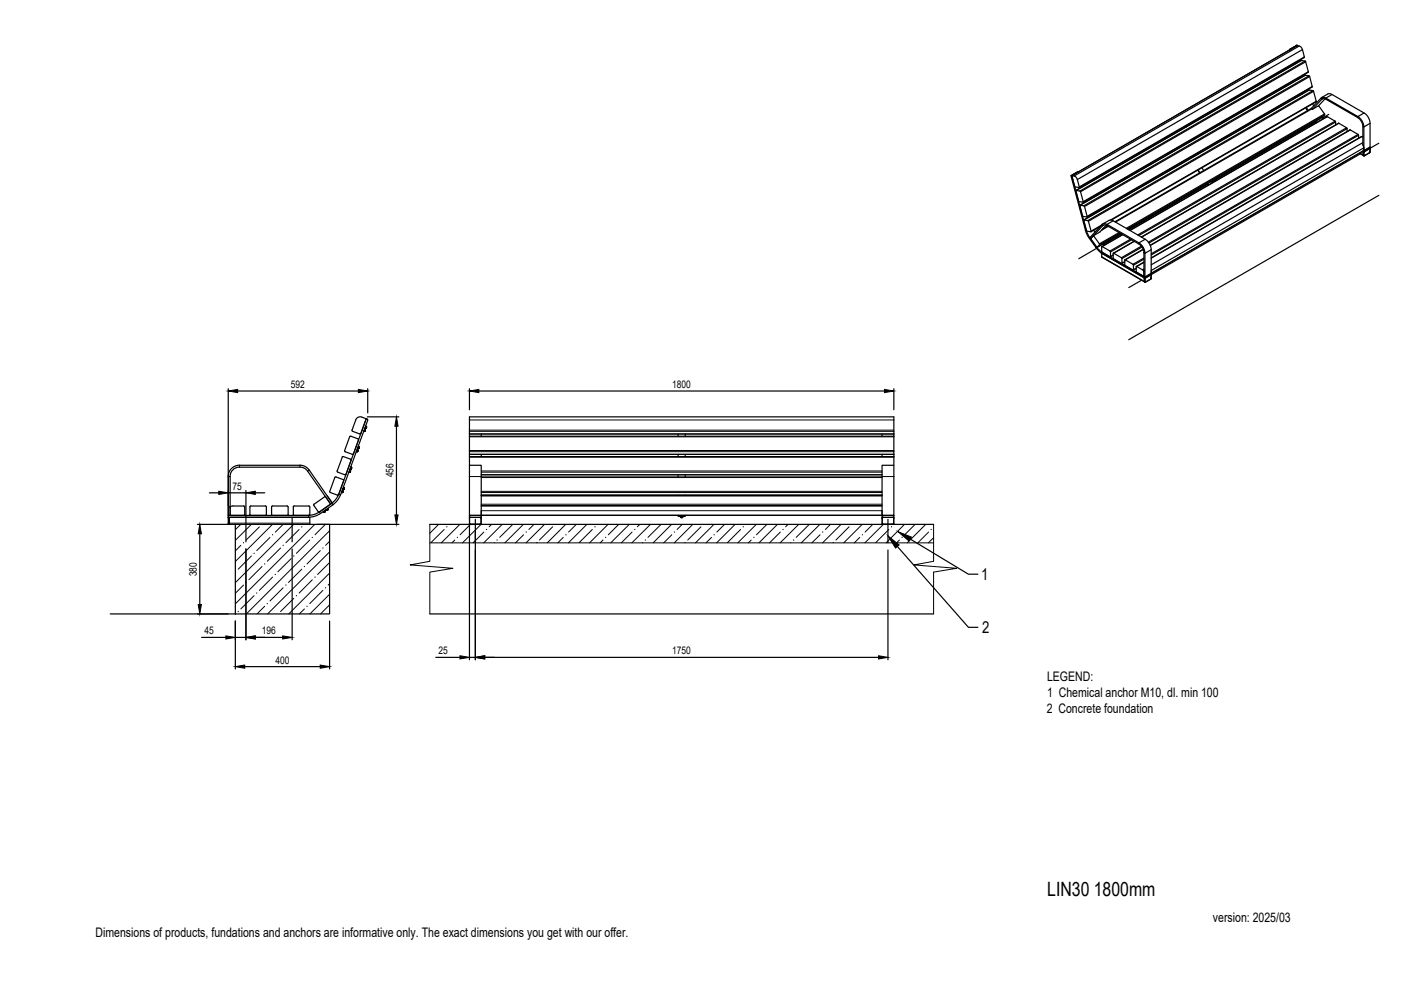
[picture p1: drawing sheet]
<svg xmlns="http://www.w3.org/2000/svg" width="297mm" height="210mm" viewBox="0 0 297 210" stroke-linecap="round" stroke-linejoin="round" font-family="sans-serif">
<!-- layer: SRAFY -->
<g fill="none" stroke="#000" stroke-width=".21">
<path d="M51 111.2l-1.1 1.1M51.1 115.6l-1.2 1.2M53.3 111.2l-3.4 3.4M53.3 117.9l-2.8 2.8M55 111.7l-2.8 2.8M57.2 114l-2.8 2.7M57.8 111.2l-7.9 7.9M59.5 116.2l-2.8 2.8M60 111.2l-1.6 1.6M61.7 118.4l-2.8 2.8M62.3 111.2l-12.4 12.3M63.4 112.3l-2.8 2.8"/>
<path d="M65.7 114.5l-2.8 2.8M66.7 111.2l-16.8 16.8M67.9 116.7l-2.8 2.9M69 111.2l-2.2 2.2M69.9 112.5l-17.7 17.7M69.9 117l-13.2 13.2M69.9 114.8l-.9 .8M69.9 119.3l-2.6 2.5M91.1 111.2v7.8l-4.1 .8 9 .7-4.9 .8v8.9M91.1 115.1h106.8M93 111.2l-1.9 1.9M94.2 112.3l-2.8 2.8"/>
<path d="M96.4 114.5l-.6 .6M97.5 111.2l-3.9 3.9M99.7 111.2l-2.2 2.2M102 111.2l-3.9 3.9M102.6 112.8l-2.3 2.3M104.2 111.2l-.5 .5M104.8 115.1h.1M106.5 111.2l-3.9 3.9M108.7 111.2l-2.8 2.7M111 111.2l-4 3.9M111 113.4l-1.7 1.7M113.2 111.2l-1.1 1.1"/>
<path d="M115.5 111.2l-4 3.9M117.2 111.7l-2.8 2.8M119.4 113.9l-1.1 1.2M119.9 111.2l-3.9 3.9M122.2 111.2l-1.6 1.6M124.4 111.2l-3.9 3.9M125.6 112.3l-2.8 2.8M127.9 114.5l-.7 .6M128.9 111.2l-3.9 3.9M131.2 111.2l-2.2 2.2M133.4 111.2l-3.9 3.9M134 112.8l-2.3 2.3"/>
<path d="M135.7 111.2l-.6 .5M136.3 115.1h-.1M137.9 111.2l-3.9 3.9M140.2 111.2l-2.8 2.7M142.4 111.2l-3.9 3.9M142.4 113.4l-1.7 1.7M144.6 111.2l-1 1.1M146.9 111.2l-3.9 3.9M148.6 111.7l-2.8 2.8M150.9 113.9l-1.2 1.2M151.4 111.2l-3.9 3.9M153.6 111.2l-1.6 1.6"/>
<path d="M155.9 111.2l-4 3.9M157 112.3l-2.8 2.8M159.3 114.5l-.6 .6M160.3 111.2l-3.9 3.9M162.6 111.2l-2.2 2.2M164.8 111.2l-3.9 3.9M165.4 112.8l-2.2 2.3M167.1 111.2l-.5 .5M167.7 115.1h-.1M169.3 111.2l-3.9 3.9M171.6 111.2l-2.8 2.7M173.8 111.2l-3.9 3.9"/>
<path d="M173.9 113.4l-1.8 1.7M176.1 111.2l-1.1 1.1M178.3 111.2l-3.9 3.9M180 111.7l-2.8 2.8M182.3 113.9l-1.2 1.2M182.8 111.2l-3.9 3.9M185 111.2l-1.6 1.6M187.3 111.2l-3.9 3.9M188.5 112.3l-2.8 2.8M190.7 114.5l-.6 .6M191.8 111.2l-3.9 3.9M194 111.2l-2.2 2.2"/>
<path d="M196.3 111.2l-4 3.9M196.9 112.8l-2.3 2.3M197.9 111.2v7.8l-4.1 .8 9 .7-4.9 .8v8.9M197.9 114l-1.1 1.1M51.6 124.1l-1.7 1.7M53.9 126.3l-2.8 2.8M55.5 120.1l-2.7 2.8M56.1 128.5l-1.6 1.7M57.8 122.4l-2.8 2.8M60 124.6l-2.8 2.8M62.3 126.9l-2.8 2.8M64 120.7l-2.8 2.8"/>
<path d="M64.5 129.1l-1 1.1M66.2 122.9l-2.8 2.8M68.5 125.2l-2.8 2.8M69.9 121.5l-8.7 8.7M69.9 126l-4.2 4.2M69.9 123.8l-.3 .3M69.9 128.2l-1.9 2"/>
</g>
<g fill="#000" stroke="#000" stroke-width=".21">
<circle cx="51.6" cy="115.1" r=".04"/>
<circle cx="56.1" cy="119.6" r=".04"/>
<circle cx="57.8" cy="113.4" r=".04"/>
<circle cx="62.3" cy="117.9" r=".04"/>
<circle cx="66.2" cy="113.9" r=".04"/>
<circle cx="68.5" cy="116.2" r=".04"/>
<circle cx="94.7" cy="111.7" r=".04"/>
<circle cx="97" cy="113.9" r=".04"/>
<circle cx="103.1" cy="112.3" r=".04"/>
<circle cx="113.8" cy="115" r=".04"/>
<circle cx="143" cy="112.8" r=".04"/>
<circle cx="159.8" cy="113.9" r=".04"/>
<circle cx="176.7" cy="115" r=".04"/>
<circle cx="189" cy="111.7" r=".04"/>
<circle cx="50.5" cy="129.7" r=".04"/>
<circle cx="54.4" cy="125.7" r=".04"/>
<circle cx="56.7" cy="128" r=".04"/>
<circle cx="65.1" cy="128.5" r=".04"/>
<circle cx="66.8" cy="122.4" r=".04"/>
<circle cx="69" cy="124.6" r=".04"/>
</g>
<!-- layer: OSY -->
<path d="M52.1 109.9v5M61.9 109.9v5M100.8 110.1v5M188.3 110.1v5" fill="none" stroke="#000" stroke-width=".25"/>
<!-- layer: OBRYSOVA -->
<path d="M91.1 111.2h106.8M91.1 130.2h106.8" fill="none" stroke="#000" stroke-width=".25"/>
<!-- layer: 0 -->
<g fill="#000" stroke="#000" stroke-width=".21">
<path d="M48.4 82.9l2-.3v.6zM76 82.6l2 .3-2 .3zM84.1 88.4l.3 2h-.7zM99.5 82.9l2-.3v.6zM187.5 82.6l2 .3-2 .3zM42.4 111.2l.3 2h-.7zM46.4 104.2l2 .3-2 .3zM52.1 104.5l2-.3v.6zM83.7 109.2h.7l-.3 2zM188.3 113.6l2.3 1.9-.7 .7zM190.4 112.7l2.8 1.2-.5 .8zM42 128.2h.7l-.3 2z"/>
<path d="M47.9 134.8l2 .3-2 .4zM52.1 135.1l2-.3v.7zM59.9 134.8l2 .3-2 .4zM97.5 139l2 .4-2 .3zM100.8 139.4l2-.4v.7zM186.3 139l2 .4-2 .3zM49.9 141.3l2-.3v.7zM67.9 141l2 .3-2 .4z"/>
<circle cx="273.5" cy="10.6" r=".11"/>
<circle cx="275" cy="9.7" r=".11"/>
<circle cx="280.4" cy="24.9" r=".11"/>
<circle cx="231.1" cy="50.4" r=".11"/>
<circle cx="232.5" cy="52.4" r=".11"/>
<circle cx="233.6" cy="53.7" r=".11"/>
<circle cx="242.5" cy="57.5" r=".11"/>
<circle cx="242.5" cy="58.6" r=".11"/>
<circle cx="244" cy="58.3" r=".11"/>
<circle cx="74.2" cy="100" r=".11"/>
<circle cx="74.2" cy="99.9" r=".11"/>
<circle cx="74.2" cy="99.8" r=".08"/>
<circle cx="74.2" cy="99.8" r=".11"/>
<circle cx="74.3" cy="99.8" r=".11"/>
<circle cx="74.4" cy="99.4" r=".11"/>
<circle cx="74.4" cy="99.3" r=".11"/>
<circle cx="74.4" cy="99.2" r=".11"/>
<circle cx="74.5" cy="99.2" r=".11"/>
<circle cx="74.5" cy="99.1" r=".11"/>
<circle cx="75.7" cy="95.7" r=".11"/>
<circle cx="75.8" cy="95.6" r=".08"/>
<circle cx="75.8" cy="95.6" r=".11"/>
<circle cx="75.8" cy="95.5" r=".11"/>
<circle cx="76" cy="95.1" r=".11"/>
<circle cx="76" cy="95" r=".11"/>
<circle cx="76" cy="94.9" r=".11"/>
<circle cx="76.1" cy="94.8" r=".08"/>
<circle cx="76.1" cy="94.8" r=".11"/>
<circle cx="76.1" cy="94.9" r=".11"/>
<circle cx="77.3" cy="91.4" r=".11"/>
<circle cx="77.3" cy="91.3" r=".11"/>
<circle cx="77.4" cy="91.3" r=".11"/>
<circle cx="77.4" cy="91.2" r=".11"/>
<circle cx="77.5" cy="90.8" r=".11"/>
<circle cx="77.6" cy="90.7" r=".11"/>
<circle cx="77.6" cy="90.6" r=".11"/>
<circle cx="77.6" cy="90.5" r=".11"/>
<circle cx="48.8" cy="107.5" r=".11"/>
<circle cx="68.7" cy="108.6" r=".11"/>
<circle cx="68.8" cy="108.5" r=".11"/>
<circle cx="68.9" cy="108.5" r=".11"/>
<circle cx="68.9" cy="108.4" r=".11"/>
<circle cx="69.3" cy="108.2" r=".11"/>
<circle cx="69.3" cy="108.1" r=".11"/>
<circle cx="69.4" cy="108.1" r=".11"/>
<circle cx="69.5" cy="108" r=".11"/>
<circle cx="72.6" cy="104.4" r=".11"/>
<circle cx="72.6" cy="104.3" r=".11"/>
<circle cx="72.6" cy="104.2" r=".11"/>
<circle cx="72.7" cy="104.2" r=".08"/>
<circle cx="72.7" cy="104.1" r=".11"/>
<circle cx="72.7" cy="104.2" r=".11"/>
<circle cx="72.8" cy="103.7" r=".08"/>
<circle cx="72.8" cy="103.7" r=".11"/>
<circle cx="72.9" cy="103.6" r=".11"/>
<circle cx="72.9" cy="103.5" r=".11"/>
<circle cx="74.1" cy="100" r=".08"/>
<circle cx="74.1" cy="100" r=".11"/>
<circle cx="144.4" cy="109.7" r=".11"/>
<circle cx="144.5" cy="109.7" r=".11"/>
<circle cx="144.6" cy="109.7" r=".11"/>
<circle cx="144.7" cy="109.7" r=".11"/>
</g>
<g fill="none" stroke="#000" stroke-width=".25">
<path d="M273.5 10.4l1.5-.7-1.5 .9M273.6 10.4h.1M274.3 13.5v.2M274.4 13.4l.1 .2M274.8 9.7l-1.3 .7M274.9 9.7h-.1M275 9.7l-47.7 27.5 47.7-27.5 .5 .1M275 9.7h.1M275.1 16.6l.1 .2M275.3 16.5v.3M275.7 12.7l.1 .2M275.9 12.8l-47.8 27.6"/>
<path d="M275.9 19.8l.1 .2M276.1 19.7v.2M276.1 10.5l-.3-.6-.3-.1-47.8 27.5M276.1 10.5l.4 1.6-47.7 27.5M276.1 10.5l-47.7 27.6M276.5 12.1l-47.7 27.6M276.6 15.8l.1 .2M276.7 12.9l.1 .2M276.7 12.9l-.8-.1-47.7 27.6M276.7 12.9l-47.7 27.6M276.7 16l-47.7 27.5M276.8 13.1l.6 2.1-47.7 27.6"/>
<path d="M276.8 13.1l-47.7 27.6M277.4 15.2l-47.8 27.7M277.4 18.9l.1 .2M277.5 16.1l.1 .1M277.5 16.1l-.8-.1-47.7 27.5M277.5 16.1l-47.7 27.5M277.6 19.1l-47.8 27.5M278.2 18.5l-47.7 27.5M278.2 18.3v.1M278.4 19.2l.1 .2M278.4 19.2l-.8-.1-47.8 27.5M278.4 19.2l-47.8 27.6"/>
<path d="M278.5 19.4l-47.7 27.5M278.5 19.4l.6 2.1-43.6 25.1M227.1 37.2h.1l3.1 11.6h-.2zM227.7 37.3l.7 .6 .4 1.8-.8-.1M227.7 37.3l-.4-.1 .5 2.3M227.8 39.5l.2 .1M228.5 36.4l-1.4 .8M228.6 36.5l-1.5 .7M228.6 36.5l-1.4 .7M228.6 36.5h.1M229.3 39.4l.1 .2M251.4 26.7l.1 .2"/>
<path d="M251.5 26.7l.1 .2M252.3 29.8v.2M252.3 26.2l.1 .2M252.3 29.8l.1 .2M253.1 32.9v.3M253.1 29.3l.1 .2M253.2 32.9v.2M254 32.4v.3M254 36l.3 .7M254 36l.4 .6M254.8 35.5l.4 .7M255.9 39l.3 .2"/>
<path d="M256 38.9l.3 .3M256 39.1l-16.7 9.6M256.8 38.4l.2 .3M276.8 22.8l.4 .7M277 22.7l.3 .7M278 23l.2 .1M278 23l-41.6 24M278.2 23.1v.1M278.2 23.1l-41.7 24M278.2 23.2l1.4-.8 1.2 1.8M278.3 22l.2 .4M278.8 25.8l.2 .2"/>
<path d="M278.9 25.9l-22 12.7M279 25.7l.2 .3M279 21.4v.2M279 21.6l-43.4 25.1M280.1 20.8l.3-.2 .7 .2 1.3-.8 6.8 4M280.3 24.9l.2 .3M280.5 20.9l-2.3 2.3M280.8 24.2v.1M280.8 24.2l-42 24.2M280.9 21l-1.3 1.4M281.1 21l-.5-.1-.4 .2-.1-.3-2.1 2.2M281.4 24.7l-41.8 24.1"/>
<path d="M281.4 24.7l1.7 1M281.4 24.7l-41.8 24.2M281.7 24.2l-1.3 .8M282.4 20l-.8-.1-1.4 .8M283.1 25.7l.1 .2M283.1 25.7l-41.9 24.1M283.2 25.9v.6M283.2 25.9l-41.8 24M283.8 26.1l-41.8 24.2M283.9 26.1l1.6 1M283.9 26.1l-41.9 24.2M285.5 27.1l.1 .2"/>
<path d="M285.5 27.1l-42 24.2M285.6 27.9v-.6l-42 24.2M286.2 27.5h.1M286.2 27.5l-42.3 24.5M286.3 27.6l1.6 .9M286.3 27.6l-42.4 24.4M287.9 24.7l1.3-.7a2.74 2.74 0 0 1 1.3 2.2l-1.3 .7a2.89 2.89 0 0 0-1.3-2.2zM287.9 24.7v.2a2.46 2.46 0 0 1 1.1 1.9l.2 .1v5.1M287.9 24.7l-6.8-3.9v.2l6.8 3.9M287.9 28.5l.1 .2M287.9 28.5l-43.8 25.3M288 28.7v.6"/>
<path d="M288 28.7l-43.9 25.4M288.2 32.5l.8 .4M288.4 32.6l-44.4 25.7M288.7 28.9l-44.6 25.8M288.7 28.9l.3 .2M288.9 30.7l.2 .6M288.9 30.7h.1M289 26.8v3.9M289 30.2l-44.9 25.9M289 32.3l.1 .7zM289 32.9v.1M289 32.1v.1"/>
<path d="M289.1 33l.1 .1M289.1 33h.1M289.1 32.3h.1M289.1 31.9h.1M289.1 32l.1 .2-.3-.1 .1 .8-.7-.5M289.1 31.9l-45 26.1M289.1 32h.1M289.2 32.2l-.1 .1M289.2 32l1.3-.8v.2l-1.3 .8M289.2 33h.1M289.2 32.3l-.1 .7M289.2 32.1v.1"/>
<path d="M289.2 32.2v.1M290.4 32.4h.1M290.4 31.5h.1M290.4 31.5l.1 .1M290.4 32.4l-1.2 .6M290.4 31.5l-1.1 .7M290.5 32.2l-.1 .2M290.5 31.6h.1M290.5 32.2h.1M290.5 26.2v5l-1.3 .8M290.5 31.6v.7M292.3 30.4l-1.9 1.1"/>
<path d="M229 40.5l.1 .1M229 40.5l-.9-.1 .7 2.3M229.1 40.7l.6 2.2-.9-.2M229.8 43.6l.1 .2M229.8 43.6h-.9l.7 2.3M229.9 43.8l.6 2.2-.9-.1M229.9 43.8l47.8-27.6 .5 2.1-47.7 27.6M230.1 48.8l.9 1.8M230.2 42.6v.2M230.3 48.8l.8 1.6M230.6 46.8l.2 .1M230.6 46.8l-.8-.1 .5 2.2"/>
<path d="M230.8 46.9l.5 2.2-.8-.1-.2-.1M231 45.7l.1 .2M231.9 48.8l.2 .4M232.4 52.5l-1.4-1.9 .1-.2 1.4 2-.1 .1 .2 .4 1.1 .9M232.5 52.4l1.2 1.1M232.5 52.7l-3.8 2.2M233.1 51.7v.2M233.3 48l-2 1.1M233.5 47.8l-2.2 1.2M233.6 54.5h.1M233.6 52.3h.1l1.6 .9M233.6 53.7l9 5.2v.8l-9-5.2z"/>
<path d="M233.6 52.3v1.1l1.8 1.1v-.1M233.6 54.5l9 5.2M233.6 47.6l.4-.2 .7 .2v.2l6.8 3.9M233.6 47.6l.2 .3 .3-.2 .6 .1M233.6 47.6l-2.5 2.8 .1 .2 2.9-2.9M233.7 53.5l9 5.3v.2l-9-5.2zM233.9 51.7l.2 .3M234.5 47.7l-1.3 1.5-1.4 .8M234.9 47.9l-1.1 .6M235 48l-1.5 .8M235.3 53.2l.1 .2M236 53.8v1l1.8 1.1 .1-.1"/>
<path d="M236 46.8l-.8-.1-1.4 .8M236 54.1l-.6 .4M236 54.1l-.6 .3M236.1 53.7h-.1M236.1 53.7l1.7 .9M237.3 49.3l-4.2 2.4-1.3-1.7-.6 .6 1.3 1.8 .6-.5M237.4 49.4l-4.3 2.5M237.6 49.5l-5 2.9M237.8 54.6l.1 .2M237.8 49.6l-3.8 2.2M238 49.8l-4.4 2.5M238.6 55.1h-.1v1.1l1.7 1.1"/>
<path d="M239 48.5l41.8-24.2-.4 .6-41.2 23.7M239.7 50.7l-4.4 2.5M239.9 50.8l-4.5 2.6v1M240.2 56l.1 .2M240.3 57.2l-.1 .1M240.5 51.2l-4.4 2.5M240.9 56.9l-.6 .4M240.9 56.9l-.6 .3M240.9 56.5l1.6-.9-1.5 .9M241 56.5h-.1v1.1l1.6 1v-1.1l-.3-.3M241 56.5l1.2 .7M241.5 51.5a2.74 2.74 0 0 1 1.2 2.2l-.2-.1a2.22 2.22 0 0 0-1-1.9z"/>
<path d="M242 52.2l-4.2 2.4M242 59.4l-2.7 1.6M242.1 52.4l-4.2 2.4v1l.6-.3-.6 .4M242.4 52.8l-3.9 2.3M242.4 52.9l-3.8 2.2M242.5 53.6v5l.2 .2 1.4-.8M242.5 54.7l-2.3 1.3-1.6-.9M242.5 54.9l-2.2 1.3v1M242.5 57l-.3 .2M242.6 59l.1 .8v-.7M242.6 59l.1 .1M242.6 59.7l.2 .1"/>
<path d="M242.7 58.9l-.1 .1M242.8 59.1v.7M242.8 50.7l-6.8-3.9-1.3 .8 6.8 3.9 1.3-.8a2.89 2.89 0 0 1 1.3 2.2l-1.4 .8v5.1l1.4-.8v-5.1M242.8 58.9l.1 .1M242.9 58.9l-.2 .2M242.9 59.8h.1M242.9 59.8h-.1M243.9 58.3h.1M244 59.2h.1M244 59.2l-1.2 .6M244 58.2l.1 .1M244 58.3h.1"/>
<path d="M244 59h.1M244.1 58.3l-1.2 .7M244.1 59l-.1 .2M244.1 58.3v.7M244.1 57.4l45.1-26.1v.6l-45.1 26zM244.1 58v.2l-1.4 .9M292.3 41.4l-53 30.6M48.4 82.4v27.1M50.4 82.9h25.6M50.8 99a2 2 0 0 0-2 2M50.8 99.1h12.8M63.6 99l.7 .2 .9 .7"/>
<path d="M65.2 99.9l4.9 7 .3-.2-4.9-7a2.4 2.4 0 0 0-1.9-1.1l-12.8 .1a2.36 2.36 0 0 0-2.4 2.3v8.3h.4v-8.3M72.6 96.9l-1.1 2.9 .1 .3M72.8 96.8l-.3 .1M72.8 96.8l1.5 .6 .1 .2M74.1 92.6l.3-.1 1.5 .5 .1 .3-1.2 3-1.6-.5-.1-.3M74.1 99.6l.1 .2M74.1 92.6l-1 2.9M74.2 99.9v.1M74.2 100h.1M74.2 99.9h.1M74.2 99.8v.1M74.2 99.8h.1"/>
<path d="M74.3 99.8h.1M74.3 99.8l-.1 .1M74.4 98.9l.1 .3M74.4 99.4h.1M74.4 99.4l-.2 .1M74.4 99.3v.1M74.4 97.6l-1.1 3-1.7-.5M74.4 99.3h.1M74.4 99.2h.1M74.5 99.2l-.1 .1M74.5 99.2h.1M74.6 91.2l.2 .2"/>
<path d="M75.7 95.3l.1 .2M75.7 95.7h.1M75.7 95.7l-.2 .1M75.7 95.6h.1M75.8 95.6l-.1 .1M75.8 95.6v.1M75.8 95.6h.1M75.8 95.5h.1M75.8 95.5v.1M75.9 94.6l.2 .2M76 95.1h.1M76 95l-.2 .2"/>
<path d="M76 95h.1M76 95v.1M76 94.9v.1M76 94.9h.1M76.1 94.8h.1M76.1 94.8v.1M76.1 94.8l-.1 .1M76.7 88.4a1.01 1.01 0 0 0-1.3 .6l-.8 2.2M76.7 88.4l.9 .4M77.3 90.9l.1 .3M77.3 91.4h.1M77.3 91.4l-.2 .1"/>
<path d="M77.3 91.3v.1M77.3 91.3h.1M77.4 91.3h.1M77.4 91.2h.1M77.4 91.2l-.1 .1M77.5 90.3l.1 .2M77.5 90.7h.1M77.6 90.7l-.3 .1M77.6 90.7l-.1 .1M77.6 90.7h.1M77.6 90.6v.1M77.6 90.6h.1"/>
<path d="M77.6 88.7l-1.2 3.3-1.6-.5M77.6 90.5h.1M77.6 90.5v.1M77.9 88.4h6.7M78 82.4v5.1M84.1 90.4v18.8M99.5 98.7v-10.3h90v10.3M99.5 98.7h2.5v10.6h-2.5zM99.5 82.4v4.5M99.5 92h90M99.5 92.5h90M99.5 96.3h90"/>
<path d="M99.5 96.8h90M101.5 82.9h86M102 92v.5M102 96.3v.5M143.8 92v.5M143.8 96.3v.5M145.3 92v.5M145.3 96.3v.5M187 98.7h2.5v10.6h-2.5zM187 92v.5M187 96.3v.5M189.5 82.4v4.5"/>
<path d="M41.9 111.2h6.5M42.4 113.2v15M44.4 104.5h2M48.4 104.5h3.7M48.4 109.7v1.5M48.6 109.9v1.3h-.2M48.6 110.9v-1.2h17.1v1.5M48.6 111.2h1.3M48.8 107.5l.4-.2h2.5l.2 .2M48.8 107.5v1.8l3-.1 .1-1.7M49.9 111.2h20v19h-20zM52.1 104v5.7"/>
<path d="M52.1 116.4v19.3M53 107.5l.2-.2h3.1l.2 .2M53 107.5v1.6M54.1 104.5h2M56.5 107.5l-.1 1.7-3.2 .1-.2-.2M57.6 107.5v1.7l3.3 .1M60.9 107.3l.2 .2M60.9 107.3h-3.1l-.2 .2M61.1 109.1l-.2 .2M61.1 107.5v1.6M61.9 116.4v19.3M62.2 107.5l.2-.2h3.1l.2 .2"/>
<path d="M62.2 107.5v1.6l.2 .2 3.2-.1 .1-1.7M66.6 107.2l.9 1.3M66.6 106.9l-.1 .3M67.2 111.2h17.4M67.5 108.5h.2M67.7 108.5l-.8 .5-1.5 .3M68.4 108.5l.3 .1M68.7 108.6h.1M68.8 108.5l-.1 .1M68.8 108.5h.1M68.9 108.5h-.1M68.9 108.5h.1"/>
<path d="M68.9 108.4v.1M68.9 108.2v.2M69 108.1h.3M69.3 108.2h.1M69.3 108.1v.1M69.4 105.1l1 1.5M69.5 108l-.2 .1M69.5 108h.1M69.5 107.8v.2M70 104.4l1.6 .6M70.3 106.7l.8-.7 .7-1.2 5.8-16 .2 .1 .2 .2-5.8 15.8-.8 1.4-.8 .7M70.4 106.7l-2.7 1.8 2.4-1.6-1.1-1.7-2.4 1.7"/>
<path d="M70.6 107l-3.1 2.1-1.5 .5-17.6 .1v-.4h17M71.8 104.8l-.3 .2M72.6 103.9l.1 .2M72.6 104.4h.1M72.6 104.4l-.2 .1M72.6 104.3v.1M72.6 104.2v.1M72.6 104.2h.1M72.7 104.2h.1M72.7 104.2l-.1 .1M72.7 104.1v.1M72.8 103.2l.1 .3"/>
<path d="M72.8 103.7h.1M72.8 103.7l-.2 .1M72.9 101.9l-.2-.2-1.6-.6-1.2 3.1 .1 .2M72.9 103.6h.1M72.9 103.6l-.1 .1M72.9 101.9l-1.1 3M72.9 103.5h.1M72.9 103.5v.1M74.2 100l-.3 .1M99.5 111l.2 .2M99.5 109.3h2.5v.4h-2.5zM99.5 109.7v1.3"/>
<path d="M99.5 111.4v28.5M99.7 109.7l-.2 .2M99.7 111.2h2.1M100.8 112.7v27.2M101.8 109.7l.2 .2M102 111l-.2 .2M102 107.3h85M102 109.3h85M102 105.1h85M102 101.1h85M102 105h85M102 100.7h85"/>
<path d="M102 108.3v.9M102 109.7v1.3M143.8 109.3v.2h1.5v-.2M143.8 100.7v.4M143.8 105v.1M144.2 109.5l.2 .1M144.4 109.7h.1M144.4 109.6v.1M144.5 109.6h.1M144.5 109.7h.1M144.6 109.6l-.1 .1M144.6 109.6h.1"/>
<path d="M144.6 109.7h.1M144.8 109.5l-.1 .1M145.3 100.7v.4M145.3 105v.1M187 111l.2 .2M187 109.3h2.5v.4h-2.5zM187 108.3v.9M187 109.7v1.3M187.2 109.7l-.2 .2M187.2 111.2h2.1M188.3 116.6v23.3M189.3 109.7l.2 .2"/>
<path d="M189.5 111l-.2 .2M189.5 109.7v1.3M190.3 115.9l15 17.1h2M193 114.3l12.3 7.4h2M23.4 130.2h26.5M42.7 135.1h5.2M49.9 131.7v10.1M49.9 135.1h2.2M54.1 135.1h5.8M69.9 131.7v10.1M92.4 139.4h5.1M99.5 139.4h1.3"/>
<path d="M102.8 139.4h83.5M51.9 141.3h16"/>
</g>
<g fill="none" stroke="#000" stroke-width=".21">
<path d="M50.8 98.7v.4M63.6 98.7v.4M65.6 99.7l-.4 .2M74.2 99.9h.1M74.2 100h.1M74.2 99.8h.1M74.4 99.4h.1M74.5 99.1h.1M75.7 95.7h.1M75.8 95.5h.1M76 95.1h.1M77.3 91.4h.1"/>
<path d="M77.3 91.3h.1M77.4 91.2h.1M77.5 90.7v.1M77.6 90.5h.1M99.5 91.5h90M99.5 91.2h90M99.5 89h90M99.5 92h90M99.5 95.8h90M99.5 95.5h90M99.5 92.6h90M99.5 96.3h90"/>
<path d="M99.5 96.9h90M102 99.9h85M48.4 109.9v1.3M48.4 111h.2M48.4 101h.4M48.4 109.7v.2h.2M48.6 110.9h17.1M65.4 109.3v.4M67.7 108.6l.3 .3M68.7 108.6h.1M68.9 108.4h.1M69.3 108.1v.1"/>
<path d="M69.5 108h.1M70.4 106.7l.2 .3M71.8 104.8l.4 .1M72.6 104.4h.1M72.6 104.3h.1M72.7 104.1h.1M72.9 103.5h.1M99.5 101h2.5M99.6 111l.1 .1M99.7 109.7l-.1 .2-.1 1.1M99.7 111.1h2.1M99.7 109.7h2.1"/>
<path d="M99.7 109.7h.1M99.7 111.1v.1M101.8 109.7l.2 .2M101.8 109.7h.1M101.8 111.1v.1M102 109.9v1.1M102 109.9h.1M102 111l-.2 .1M102 104.2h85M102 108.3h85M102 109.2h85M102 107.2h85"/>
<path d="M102 106.9h85M102 105.1h85M102 104.4h85M102 101.3h85M102 105h85M102 100.1h85M102 100.7h85M143.9 109.3v.2M144.4 109.6v.1M144.6 109.6h.1M144.6 109.6v.1M144.7 109.6h.1"/>
<path d="M145.2 109.3v.2M187 109.9v1.1M187 101h2.5M187.1 111l.1 .1M187.2 109.7l-.1 .2M187.2 109.7h.1M187.2 111.1v.1M187.2 111.1h2.1M187.2 109.7h2.1M189.3 109.7l.2 .2M189.3 109.7h.1M189.3 111.1v.1"/>
<path d="M189.5 111l-.2 .1M189.5 111h.1M189.5 109.9h.1M189.5 109.9v1.1"/>
</g>
<g fill="#fff" stroke="#fff" stroke-width=".35">
<path d="M256.5 196.4h14.2v3.6h-14.2z"/>
<path d="M221.4 117.8h12.5v3.6h-12.5z"/>
<path d="M221.4 120.6h36.7v3.6h-36.7z"/>
<path d="M221.4 123.8h20v3.6h-20z"/>
<path d="M19.8 192.6h137.8v3.6h-137.8z"/>
<path d="M256.6 188.4h25.7v2.4h-25.7z"/>
<path d="M256.6 186.4h30.7v2.4h-30.7z"/>
</g>
<text font-size="4.2" x="222" y="189.9">LIN30 1800mm</text>
<g font-size="3.5">
<text x="208" y="123">1</text>
<text x="208.2" y="134.3">2</text>
</g>
<g font-size="2.8">
<text x="222" y="144.4">LEGEND:</text>
<text x="222" y="147.9">1 Chemical anchor M10, dl. min 100</text>
<text x="221.9" y="151.1">2 Concrete foundation</text>
<text x="257.2" y="195.4">version: 2025/03</text>
<text x="20.2" y="198.6">Dimensions of products, fundations and anchors are informative only. The exact dimensions you get with our offer.</text>
</g>
<g font-size="2.2">
<text x="61.7" y="82.2">592</text>
<text x="142.5" y="82.2">1800</text>
<text x="83.4" y="101.2" transform="rotate(-90 83.4 101.2)">456</text>
<text x="49.3" y="103.8">75</text>
<text x="41.7" y="122.2" transform="rotate(-90 41.7 122.2)">380</text>
<text x="43.3" y="134.5">45</text>
<text x="55.5" y="134.5">196</text>
<text x="58.4" y="140.7">400</text>
<text x="93" y="138.7">25</text>
<text x="142.5" y="138.7">1750</text>
</g>
</svg>
